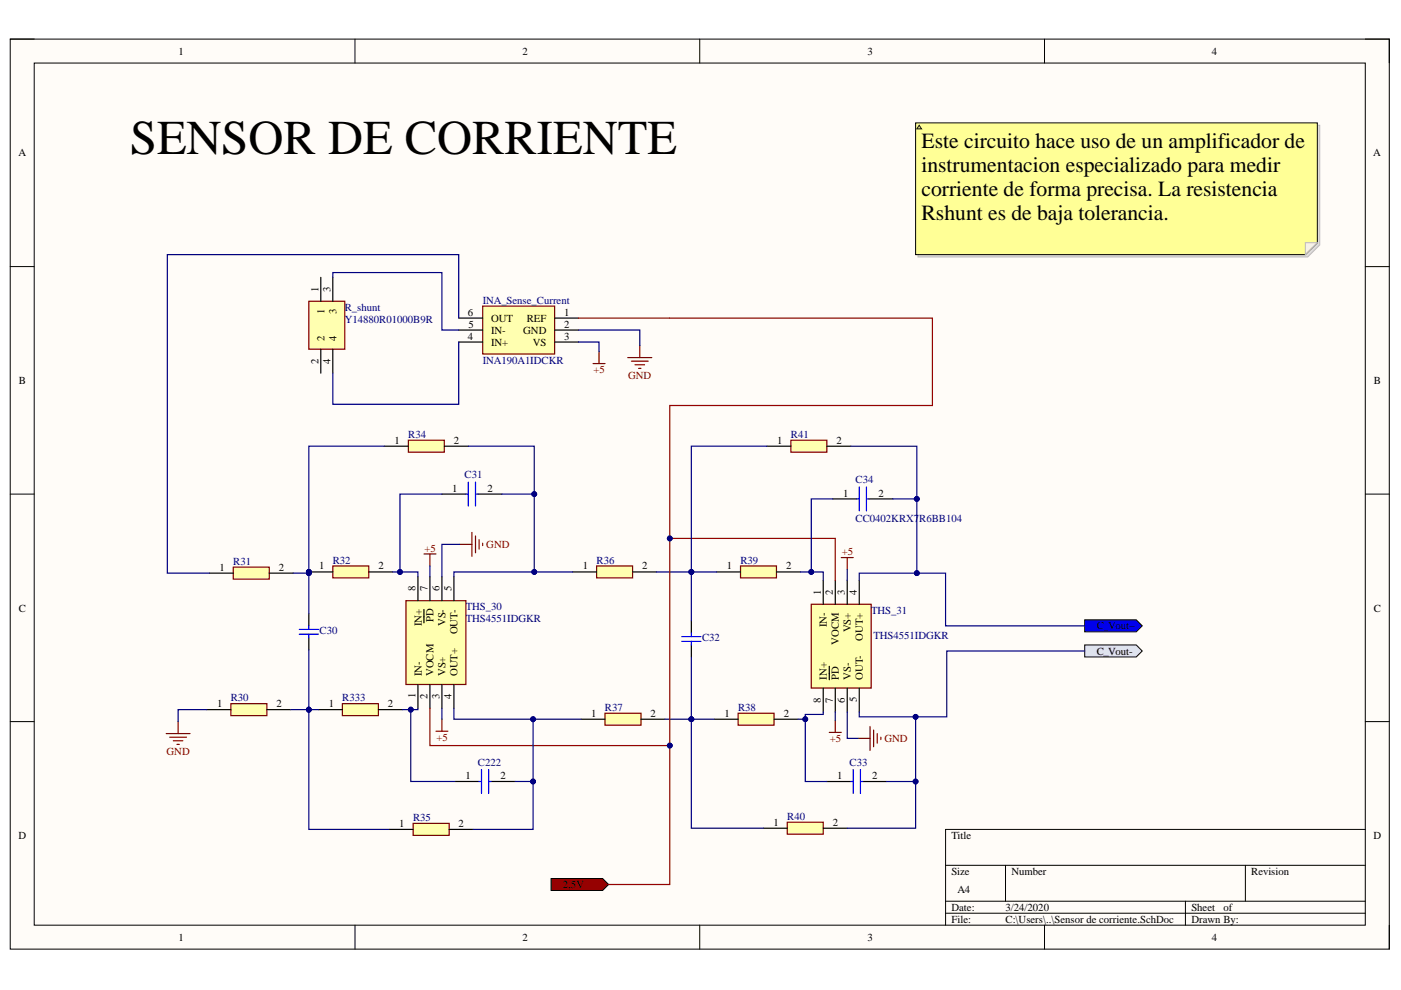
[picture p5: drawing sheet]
<svg xmlns="http://www.w3.org/2000/svg" width="297mm" height="210mm" viewBox="0 0 297 210" stroke-linecap="round" stroke-linejoin="round" font-family="sans-serif">
<path d="M2.2 8.3h292.4v192.9h-292.4z" fill-rule="evenodd" fill="#fffcf8"/>
<path d="M2.2 8.3h292.4v192.9h-292.4z" fill="none" stroke="#000" stroke-width=".21"/>
<path d="M7.3 13.4h282.2v182.8h-282.2z" fill-rule="evenodd" fill="#fffcf8"/>
<g fill="none" stroke="#000" stroke-width=".21">
<path d="M2.2 8.3h5.1M7.3 13.4h282.2v182.8h-282.2zM75.3 8.3v5.1M148.4 8.3v5.1M221.5 8.3v5.1M289.5 8.3h5.1v5.1M2.2 56.5h5.1M289.5 56.5h5.1M2.2 104.8h5.1M289.5 104.8h5.1M2.2 153h5.1M289.5 153h5.1"/>
<path d="M289.5 175.9h-89v20.3M75.3 196.2v5M148.4 196.2v5M200.5 183.5h89M200.5 191.1h89M200.5 193.6h89M213.2 183.5v7.6M221.5 196.2v5M251.3 191.1v5.1M264 183.5v7.6M294.6 196.2v5"/>
</g>
<path d="M86.1 127.4h12.7v17.7h-12.7z" fill-rule="evenodd" fill="#ffffb0"/>
<path d="M86.1 127.4h12.7v17.7h-12.7z" fill="none" stroke="#800000" stroke-width=".25"/>
<path d="M88.6 122.3v5.1M89.9 129.2v2.9M91.2 122.3v5.1M93.7 122.3v5.1M96.2 122.3v5.1M88.6 145.1v5.1M91.2 145.1v5.1M93.7 145.1v5.1M96.2 145.1v5.1" fill="none" stroke="#000" stroke-width=".25"/>
<circle cx="65.5" cy="121.3" r=".51" fill="#000080"/>
<circle cx="65.5" cy="121.3" r=".51" fill="none" stroke="#000080" stroke-width=".21"/>
<path d="M70.6 120h7.6v2.5h-7.6z" fill-rule="evenodd" fill="#ffffb0"/>
<path d="M70.6 120h7.6v2.5h-7.6z" fill="none" stroke="#800000" stroke-width=".25"/>
<path d="M65.5 121.3h5.1" fill="none" stroke="#000" stroke-width=".25"/>
<circle cx="65.5" cy="121.3" r=".51" fill="#000080"/>
<circle cx="65.5" cy="121.3" r=".51" fill="none" stroke="#000080" stroke-width=".21"/>
<path d="M78.2 121.3h5.1" fill="none" stroke="#000" stroke-width=".25"/>
<path d="M86.6 93.3h7.6v2.6h-7.6z" fill-rule="evenodd" fill="#ffffb0"/>
<path d="M86.6 93.3h7.6v2.6h-7.6z" fill="none" stroke="#800000" stroke-width=".25"/>
<path d="M81.5 94.6h5.1M94.2 94.6h5.1" fill="none" stroke="#000" stroke-width=".25"/>
<path d="M87.6 174.6h7.6v2.5h-7.6z" fill-rule="evenodd" fill="#ffffb0"/>
<path d="M87.6 174.6h7.6v2.5h-7.6z" fill="none" stroke="#800000" stroke-width=".25"/>
<path d="M82.5 175.9h5.1M95.2 175.9h5.1" fill="none" stroke="#000" stroke-width=".25"/>
<path d="M49 149.2h7.6v2.5h-7.6z" fill-rule="evenodd" fill="#ffffb0"/>
<path d="M49 149.2h7.6v2.5h-7.6z" fill="none" stroke="#800000" stroke-width=".25"/>
<path d="M43.9 150.5h5.1M56.6 150.5h5.1" fill="none" stroke="#000" stroke-width=".25"/>
<path d="M49.5 120.2h7.6v2.6h-7.6z" fill-rule="evenodd" fill="#ffffb0"/>
<path d="M49.5 120.2h7.6v2.6h-7.6z" fill="none" stroke="#800000" stroke-width=".25"/>
<path d="M93.7 104.8h5.1M101.3 104.8h5.1M44.4 121.5h5.1M57.1 121.5h5.1M65.5 130.2v2.5M65.5 135.2v2.6" fill="none" stroke="#000" stroke-width=".25"/>
<path d="M98.8 104.8h.5M99.3 102.2v5.1M100.8 102.2v5.1M100.8 104.8h.5M63.4 133.4h4.1M63.4 134.5h4.1M65.5 132.7v.7M65.5 134.5v.7" fill="none" stroke="#00f" stroke-width=".25"/>
<path d="M172 128.1h12.7v17.8h-12.7z" fill-rule="evenodd" fill="#ffffb0"/>
<path d="M172 128.1h12.7v17.8h-12.7z" fill="none" stroke="#800000" stroke-width=".25"/>
<path d="M174.5 123v5.1M177.1 123v5.1M179.6 123v5.1M182.2 123v5.1M174.5 145.9v5.1M175.8 141.3v2.8M177.1 145.9v5.1M179.6 145.9v5.1M182.2 145.9v5.1" fill="none" stroke="#000" stroke-width=".25"/>
<path d="M167.7 93.3h7.6v2.6h-7.6z" fill-rule="evenodd" fill="#ffffb0"/>
<path d="M167.7 93.3h7.6v2.6h-7.6z" fill="none" stroke="#800000" stroke-width=".25"/>
<path d="M162.6 94.6h5.1M175.3 94.6h5.1" fill="none" stroke="#000" stroke-width=".25"/>
<path d="M126.5 120h7.6v2.5h-7.6z" fill-rule="evenodd" fill="#ffffb0"/>
<path d="M126.5 120h7.6v2.5h-7.6z" fill="none" stroke="#800000" stroke-width=".25"/>
<path d="M121.4 121.3h5.1M134.1 121.3h5.1" fill="none" stroke="#000" stroke-width=".25"/>
<path d="M128.3 151.2h7.6v2.6h-7.6z" fill-rule="evenodd" fill="#ffffb0"/>
<path d="M128.3 151.2h7.6v2.6h-7.6z" fill="none" stroke="#800000" stroke-width=".25"/>
<path d="M123.2 152.5h5.1M135.9 152.5h5.1" fill="none" stroke="#000" stroke-width=".25"/>
<path d="M166.9 174.3h7.6v2.6h-7.6z" fill-rule="evenodd" fill="#ffffb0"/>
<path d="M166.9 174.3h7.6v2.6h-7.6z" fill="none" stroke="#800000" stroke-width=".25"/>
<path d="M161.8 175.6h5.1M174.5 175.6h5.1" fill="none" stroke="#000" stroke-width=".25"/>
<path d="M157 120h7.6v2.5h-7.6z" fill-rule="evenodd" fill="#ffffb0"/>
<path d="M157 120h7.6v2.5h-7.6z" fill="none" stroke="#800000" stroke-width=".25"/>
<path d="M151.9 121.3h5.1M164.6 121.3h5.1" fill="none" stroke="#000" stroke-width=".25"/>
<path d="M156.5 151.2h7.6v2.6h-7.6z" fill-rule="evenodd" fill="#ffffb0"/>
<path d="M156.5 151.2h7.6v2.6h-7.6z" fill="none" stroke="#800000" stroke-width=".25"/>
<path d="M146.6 131.7v2.5M146.6 136.7v2.6M151.4 152.5h5.1M164.1 152.5h5.1M175.3 165.7h5.1M182.9 165.7h5.1" fill="none" stroke="#000" stroke-width=".25"/>
<path d="M144.5 135h4.1M144.5 136h4.1M146.6 134.2v.8M146.6 136v.7M180.4 165.7h.5M180.9 163.2v5M182.4 163.2v5M182.4 165.7h.5" fill="none" stroke="#00f" stroke-width=".25"/>
<path d="M116.8 186.3h11l1.2 1.2-1.2 1.3h-11z" fill-rule="evenodd" fill="#980000"/>
<path d="M116.8 186.3h11l1.2 1.2-1.2 1.3h-11z" fill="none" stroke="#000" stroke-width=".21"/>
<path d="M230 131.4h10.9l1.3 1.3-1.3 1.3h-10.9z" fill-rule="evenodd" fill="#00f"/>
<path d="M230 131.4h10.9l1.3 1.3-1.3 1.3h-10.9z" fill="none" stroke="#000" stroke-width=".21"/>
<path d="M230 136.7h10.9l1.3 1.3-1.3 1.3h-10.9z" fill-rule="evenodd" fill="#cfe2f3"/>
<path d="M230 136.7h10.9l1.3 1.3-1.3 1.3h-10.9z" fill="none" stroke="#000" stroke-width=".21"/>
<path d="M65.5 63.9h7.6v10.1h-7.6z" fill-rule="evenodd" fill="#ffffb0"/>
<path d="M65.5 63.9h7.6v10.1h-7.6z" fill="none" stroke="#800000" stroke-width=".25"/>
<path d="M68 58.8v5.1M70.6 58.8v5.1M68 74v5.1M70.6 74v5.1" fill="none" stroke="#000" stroke-width=".25"/>
<path d="M102.3 64.9h15.3v10.2h-15.3z" fill-rule="evenodd" fill="#ffffb0"/>
<g fill="none" stroke="#800000" stroke-width=".25">
<path d="M102.3 64.9h15.3v10.2h-15.3zM125.7 77.1h2.6M127 74.5v2.6M133.1 75.8h5.1M133.9 76.6h3.5M134.6 77.3h2.1M135.4 78.1h.5M135.6 73.3v2.5M89.9 117.5h2.5M91.2 117.5v2.5M97.5 115.4h2.6M100.1 112.9v5.1"/>
<path d="M100.8 113.6v3.6M101.6 114.4v2M102.3 115.2v.5M178.4 118.2h2.5M179.6 118.2v2.6M35.2 155.5h5.1M36 156.3h3.5M36.7 157.1h2.1M37.5 157.8h.5M37.8 153v2.5M92.4 155h2.6M93.7 152.5v2.5"/>
<path d="M175.8 155.3h2.6M177.1 152.7v2.6M181.9 156.6h2.6M184.5 154v5.1M185.2 154.8v3.5M186 155.5v2.1M186.8 156.3v.5"/>
</g>
<path d="M97.3 67.4h5M97.3 70h5M97.3 72.5h5M117.6 67.4h5.1M117.6 70h5.1M117.6 72.5h5.1M176.6 105.8h5.1M184.2 105.8h5.1" fill="none" stroke="#000" stroke-width=".25"/>
<path d="M181.7 105.8h.5M182.2 103.2v5.1M183.7 103.2v5.1M183.7 105.8h.5" fill="none" stroke="#00f" stroke-width=".25"/>
<path d="M72.6 149.2h7.6v2.5h-7.6z" fill-rule="evenodd" fill="#ffffb0"/>
<path d="M72.6 149.2h7.6v2.5h-7.6z" fill="none" stroke="#800000" stroke-width=".25"/>
<path d="M67.5 150.5h5.1M80.2 150.5h5.1M96.5 165.7h5.1M104.1 165.7h5.1" fill="none" stroke="#000" stroke-width=".25"/>
<path d="M101.6 165.7h.5M102.1 163.2v5M103.6 163.2v5M103.6 165.7h.5" fill="none" stroke="#00f" stroke-width=".25"/>
<path d="M43.9 150.5h-6.1v2.5M61.7 150.5h3.8M177.1 151v1.7" fill="none" stroke="#000080" stroke-width=".25"/>
<circle cx="65.5" cy="150.5" r=".51" fill="#000080"/>
<circle cx="65.5" cy="150.5" r=".51" fill="none" stroke="#000080" stroke-width=".21"/>
<path d="M62.2 121.5h3.3" fill="none" stroke="#000080" stroke-width=".25"/>
<circle cx="65.5" cy="121.5" r=".51" fill="#000080"/>
<circle cx="65.5" cy="121.5" r=".51" fill="none" stroke="#000080" stroke-width=".21"/>
<path d="M65.5 150.5v25.4h17" fill="none" stroke="#000080" stroke-width=".25"/>
<circle cx="65.5" cy="150.5" r=".51" fill="#000080"/>
<circle cx="65.5" cy="150.5" r=".51" fill="none" stroke="#000080" stroke-width=".21"/>
<path d="M65.5 137.8v12.7h2" fill="none" stroke="#000080" stroke-width=".25"/>
<circle cx="65.5" cy="150.5" r=".51" fill="#000080"/>
<circle cx="65.5" cy="150.5" r=".51" fill="none" stroke="#000080" stroke-width=".21"/>
<path d="M81.5 94.6h-16v26.7" fill="none" stroke="#000080" stroke-width=".25"/>
<circle cx="65.5" cy="121.3" r=".51" fill="#000080"/>
<circle cx="65.5" cy="121.3" r=".51" fill="none" stroke="#000080" stroke-width=".21"/>
<path d="M70.6 58.8v-1h23.1v12.2h3.6M97.3 72.5v13.2h-26.7v-6.6M83.3 121.3h5.3v1" fill="none" stroke="#000080" stroke-width=".25"/>
<circle cx="84.8" cy="121.3" r=".51" fill="#000080"/>
<circle cx="84.8" cy="121.3" r=".51" fill="none" stroke="#000080" stroke-width=".21"/>
<path d="M93.7 104.8h-8.9v16.5" fill="none" stroke="#000080" stroke-width=".25"/>
<circle cx="84.8" cy="121.3" r=".51" fill="#000080"/>
<circle cx="84.8" cy="121.3" r=".51" fill="none" stroke="#000080" stroke-width=".21"/>
<path d="M88.6 150.2v.3h-3.3" fill="none" stroke="#000080" stroke-width=".25"/>
<circle cx="87.1" cy="150.5" r=".51" fill="#000080"/>
<circle cx="87.1" cy="150.5" r=".51" fill="none" stroke="#000080" stroke-width=".21"/>
<path d="M87.1 150.5v15.2h9.4" fill="none" stroke="#000080" stroke-width=".25"/>
<circle cx="87.1" cy="150.5" r=".51" fill="#000080"/>
<circle cx="87.1" cy="150.5" r=".51" fill="none" stroke="#000080" stroke-width=".21"/>
<path d="M91.2 150.2v7.9h50.8v29.4h-13" fill="none" stroke="#980000" stroke-width=".25"/>
<circle cx="142" cy="158.1" r=".51" fill="#000080"/>
<circle cx="142" cy="158.1" r=".51" fill="none" stroke="#000080" stroke-width=".21"/>
<path d="M97.5 115.4h-3.8v6.9M96.2 150.2v2.3h16.8v23.4h-12.7" fill="none" stroke="#000080" stroke-width=".25"/>
<circle cx="113" cy="165.7" r=".51" fill="#000080"/>
<circle cx="113" cy="165.7" r=".51" fill="none" stroke="#000080" stroke-width=".21"/>
<circle cx="113" cy="152.5" r=".51" fill="#000080"/>
<circle cx="113" cy="152.5" r=".51" fill="none" stroke="#000080" stroke-width=".21"/>
<path d="M99.3 94.6h14v26.7h-17.1v1" fill="none" stroke="#000080" stroke-width=".25"/>
<circle cx="113.3" cy="104.8" r=".51" fill="#000080"/>
<circle cx="113.3" cy="104.8" r=".51" fill="none" stroke="#000080" stroke-width=".21"/>
<circle cx="113.3" cy="121.3" r=".51" fill="#000080"/>
<circle cx="113.3" cy="121.3" r=".51" fill="none" stroke="#000080" stroke-width=".21"/>
<path d="M106.4 104.8h6.9" fill="none" stroke="#000080" stroke-width=".25"/>
<circle cx="113.3" cy="104.8" r=".51" fill="#000080"/>
<circle cx="113.3" cy="104.8" r=".51" fill="none" stroke="#000080" stroke-width=".21"/>
<path d="M109.2 165.7h3.8" fill="none" stroke="#000080" stroke-width=".25"/>
<circle cx="113" cy="165.7" r=".51" fill="#000080"/>
<circle cx="113" cy="165.7" r=".51" fill="none" stroke="#000080" stroke-width=".21"/>
<path d="M113 152.5h10.2" fill="none" stroke="#000080" stroke-width=".25"/>
<circle cx="113" cy="152.5" r=".51" fill="#000080"/>
<circle cx="113" cy="152.5" r=".51" fill="none" stroke="#000080" stroke-width=".21"/>
<path d="M113.3 121.3h8.1" fill="none" stroke="#000080" stroke-width=".25"/>
<circle cx="113.3" cy="121.3" r=".51" fill="#000080"/>
<circle cx="113.3" cy="121.3" r=".51" fill="none" stroke="#000080" stroke-width=".21"/>
<path d="M122.7 72.5h4.3v2M122.7 70h12.9v3.3M139.2 121.3h7.4" fill="none" stroke="#000080" stroke-width=".25"/>
<path d="M122.7 67.4h19.3" fill="none" stroke="#980000" stroke-width=".25"/>
<circle cx="146.6" cy="121.3" r=".51" fill="#000080"/>
<circle cx="146.6" cy="121.3" r=".51" fill="none" stroke="#000080" stroke-width=".21"/>
<path d="M141 152.5h5.6" fill="none" stroke="#000080" stroke-width=".25"/>
<circle cx="146.6" cy="152.5" r=".51" fill="#000080"/>
<circle cx="146.6" cy="152.5" r=".51" fill="none" stroke="#000080" stroke-width=".21"/>
<path d="M177.1 123v-8.8h-35.1v43.9" fill="none" stroke="#980000" stroke-width=".25"/>
<circle cx="142" cy="158.1" r=".51" fill="#000080"/>
<circle cx="142" cy="158.1" r=".51" fill="none" stroke="#000080" stroke-width=".21"/>
<circle cx="142" cy="114.2" r=".51" fill="#000080"/>
<circle cx="142" cy="114.2" r=".51" fill="none" stroke="#000080" stroke-width=".21"/>
<path d="M146.6 152.5v23.1h15.2" fill="none" stroke="#000080" stroke-width=".25"/>
<circle cx="146.6" cy="152.5" r=".51" fill="#000080"/>
<circle cx="146.6" cy="152.5" r=".51" fill="none" stroke="#000080" stroke-width=".21"/>
<path d="M146.6 139.3v13.2h4.8" fill="none" stroke="#000080" stroke-width=".25"/>
<circle cx="146.6" cy="152.5" r=".51" fill="#000080"/>
<circle cx="146.6" cy="152.5" r=".51" fill="none" stroke="#000080" stroke-width=".21"/>
<path d="M146.6 121.3h5.3" fill="none" stroke="#000080" stroke-width=".25"/>
<circle cx="146.6" cy="121.3" r=".51" fill="#000080"/>
<circle cx="146.6" cy="121.3" r=".51" fill="none" stroke="#000080" stroke-width=".21"/>
<path d="M162.6 94.6h-16v37.1" fill="none" stroke="#000080" stroke-width=".25"/>
<circle cx="146.6" cy="121.3" r=".51" fill="#000080"/>
<circle cx="146.6" cy="121.3" r=".51" fill="none" stroke="#000080" stroke-width=".21"/>
<path d="M169.2 152.5h1.5" fill="none" stroke="#000080" stroke-width=".25"/>
<circle cx="170.7" cy="152.5" r=".51" fill="#000080"/>
<circle cx="170.7" cy="152.5" r=".51" fill="none" stroke="#000080" stroke-width=".21"/>
<path d="M169.7 121.3h4.8v1.7" fill="none" stroke="#000080" stroke-width=".25"/>
<circle cx="172" cy="121.3" r=".51" fill="#000080"/>
<circle cx="172" cy="121.3" r=".51" fill="none" stroke="#000080" stroke-width=".21"/>
<path d="M174.5 151v.5h-3.8v14.2h4.6" fill="none" stroke="#000080" stroke-width=".25"/>
<circle cx="170.7" cy="152.5" r=".51" fill="#000080"/>
<circle cx="170.7" cy="152.5" r=".51" fill="none" stroke="#000080" stroke-width=".21"/>
<path d="M176.6 105.8h-4.6v15.5" fill="none" stroke="#000080" stroke-width=".25"/>
<circle cx="172" cy="121.3" r=".51" fill="#000080"/>
<circle cx="172" cy="121.3" r=".51" fill="none" stroke="#000080" stroke-width=".21"/>
<path d="M182.2 151v1h11.9v23.6h-14.5" fill="none" stroke="#000080" stroke-width=".25"/>
<circle cx="194.1" cy="152" r=".51" fill="#000080"/>
<circle cx="194.1" cy="152" r=".51" fill="none" stroke="#000080" stroke-width=".21"/>
<circle cx="194.1" cy="165.7" r=".51" fill="#000080"/>
<circle cx="194.1" cy="165.7" r=".51" fill="none" stroke="#000080" stroke-width=".21"/>
<path d="M180.4 94.6h14v26.9h-12.2v1.5M179.6 151v5.6h2.3" fill="none" stroke="#000080" stroke-width=".25"/>
<circle cx="194.4" cy="121.5" r=".51" fill="#000080"/>
<circle cx="194.4" cy="121.5" r=".51" fill="none" stroke="#000080" stroke-width=".21"/>
<circle cx="194.4" cy="105.8" r=".51" fill="#000080"/>
<circle cx="194.4" cy="105.8" r=".51" fill="none" stroke="#000080" stroke-width=".21"/>
<path d="M188 165.7h6.1" fill="none" stroke="#000080" stroke-width=".25"/>
<circle cx="194.1" cy="165.7" r=".51" fill="#000080"/>
<circle cx="194.1" cy="165.7" r=".51" fill="none" stroke="#000080" stroke-width=".21"/>
<path d="M189.3 105.8h5.1" fill="none" stroke="#000080" stroke-width=".25"/>
<circle cx="194.4" cy="105.8" r=".51" fill="#000080"/>
<circle cx="194.4" cy="105.8" r=".51" fill="none" stroke="#000080" stroke-width=".21"/>
<path d="M230 138h-29.3v14h-6.6" fill="none" stroke="#000080" stroke-width=".25"/>
<circle cx="194.1" cy="152" r=".51" fill="#000080"/>
<circle cx="194.1" cy="152" r=".51" fill="none" stroke="#000080" stroke-width=".21"/>
<path d="M194.4 121.5h6.1v11.2h29.5" fill="none" stroke="#000080" stroke-width=".25"/>
<circle cx="194.4" cy="121.5" r=".51" fill="#000080"/>
<circle cx="194.4" cy="121.5" r=".51" fill="none" stroke="#000080" stroke-width=".21"/>
<path d="M65.5 121.3v8.9" fill="none" stroke="#000080" stroke-width=".25"/>
<circle cx="65.5" cy="121.5" r=".51" fill="#000080"/>
<circle cx="65.5" cy="121.5" r=".51" fill="none" stroke="#000080" stroke-width=".21"/>
<circle cx="65.5" cy="121.3" r=".51" fill="#000080"/>
<circle cx="65.5" cy="121.3" r=".51" fill="none" stroke="#000080" stroke-width=".21"/>
<path d="M97.3 67.4v-13.4h-61.8v67.5h8.9M91.2 120v2.3M179.6 120.8v2.2M93.7 150.2v2.3" fill="none" stroke="#000080" stroke-width=".25"/>
<path d="M142 67.4h55.7v18.6h-55.7v28.2" fill="none" stroke="#980000" stroke-width=".25"/>
<circle cx="142" cy="114.2" r=".51" fill="#000080"/>
<circle cx="142" cy="114.2" r=".51" fill="none" stroke="#000080" stroke-width=".21"/>
<path d="M194.6 26.6h85.2v25.4l-2.5 2.5h-82.7z" fill-rule="evenodd" fill="#e0ddd7"/>
<path d="M194.6 26.6h85.2v25.4l-2.5 2.5h-82.7z" fill="none" stroke="#bfbdba" stroke-width=".21"/>
<path d="M194.1 26.1h85.2v25.4l-2.5 2.5h-82.7z" fill-rule="evenodd" fill="#ffff96"/>
<path d="M194.1 26.1h85.2v25.4l-2.5 2.5h-82.7z" fill="none" stroke="#000" stroke-width=".21"/>
<path d="M276.8 51.5h2.5l-2.5 2.5z" fill="#f2f0d8"/>
<path d="M276.8 51.5h2.5l-2.5 2.5z" fill="none" stroke="#bfbdba" stroke-width=".21"/>
<path d="M194.9 26.6l.5 .7h-1z" fill="#ffcc78"/>
<path d="M194.9 26.6l.5 .7h-1z" fill="none" stroke="#300" stroke-width=".21"/>
<text font-size="10.3" x="27.6" y="32.7">SENSOR DE CORRIENTE</text>
<g font-size="4.6">
<text x="195.4" y="31.4">Este circuito hace uso de un amplificador de</text>
<text x="195.4" y="36.5">instrumentacion especializado para medir</text>
<text x="195.4" y="41.6">corriente de forma precisa. La resistencia</text>
<text x="195.4" y="46.6">Rshunt es de baja tolerancia.</text>
</g>
<g font-size="2.3">
<text x="37.9" y="11.6">1</text>
<text x="110.8" y="11.6">2</text>
<text x="183.9" y="11.6">3</text>
<text x="256.9" y="11.6">4</text>
<text x="3.9" y="33.2">A</text>
<text x="291.2" y="33.2">A</text>
<text x="67.5" y="61.9" transform="rotate(-90 67.5 61.9)">1</text>
<text x="70.1" y="61.9" transform="rotate(-90 70.1 61.9)">3</text>
<text x="68.8" y="66.5" transform="rotate(-90 68.8 66.5)">1</text>
<text x="71.3" y="66.6" transform="rotate(-90 71.3 66.6)">3</text>
<text x="99.2" y="66.9">6</text>
<text x="99.3" y="69.5">5</text>
<text x="104.1" y="68.2">OUT</text>
<text x="104.1" y="70.7">IN-</text>
<text x="110.9" y="70.7">GND</text>
<text x="111.7" y="68.2">REF</text>
<text x="119.6" y="66.9">1</text>
<text x="119.6" y="69.5">2</text>
<text x="67.5" y="77.1" transform="rotate(-90 67.5 77.1)">2</text>
<text x="68.8" y="72.3" transform="rotate(-90 68.8 72.3)">2</text>
<text x="70.1" y="77.1" transform="rotate(-90 70.1 77.1)">4</text>
<text x="71.3" y="72.3" transform="rotate(-90 71.3 72.3)">4</text>
<text x="99.2" y="72">4</text>
<text x="104.1" y="73.3">IN+</text>
<text x="113" y="73.3">VS</text>
<text x="119.6" y="72">3</text>
<text x="4" y="81.4">B</text>
<text x="291.3" y="81.4">B</text>
<text x="83.7" y="94.1">1</text>
<text x="96.2" y="94.1">2</text>
<text x="164.8" y="94.1">1</text>
<text x="177.3" y="94.1">2</text>
<text x="95.9" y="104.3">1</text>
<text x="103.4" y="104.3">2</text>
<text x="178.8" y="105.3">1</text>
<text x="186.2" y="105.3">2</text>
<text x="46.6" y="121">1</text>
<text x="59.1" y="121">2</text>
<text x="67.7" y="120.7">1</text>
<text x="80.2" y="120.7">2</text>
<text x="88.1" y="125.3" transform="rotate(-90 88.1 125.3)">8</text>
<text x="90.7" y="125.3" transform="rotate(-90 90.7 125.3)">7</text>
<text x="93.2" y="125.3" transform="rotate(-90 93.2 125.3)">6</text>
<text x="95.7" y="125.3" transform="rotate(-90 95.7 125.3)">5</text>
<text x="123.6" y="120.7">1</text>
<text x="136.1" y="120.7">2</text>
<text x="154.1" y="120.7">1</text>
<text x="166.7" y="120.7">2</text>
<text x="4" y="129.7">C</text>
<text x="91.9" y="132" transform="rotate(-90 91.9 132)">PD</text>
<text x="174" y="126.1" transform="rotate(-90 174 126.1)">1</text>
<text x="176.6" y="126.1" transform="rotate(-90 176.6 126.1)">2</text>
<text x="179.1" y="126.1" transform="rotate(-90 179.1 126.1)">3</text>
<text x="181.7" y="126.1" transform="rotate(-90 181.7 126.1)">4</text>
<text x="291.3" y="129.7">C</text>
<text x="89.4" y="132.8" transform="rotate(-90 89.4 132.8)">IN+</text>
<text x="94.5" y="132.7" transform="rotate(-90 94.5 132.7)">VS-</text>
<text x="97" y="134.5" transform="rotate(-90 97 134.5)">OUT-</text>
<text x="175.3" y="133" transform="rotate(-90 175.3 133)">IN-</text>
<text x="177.9" y="136.7" transform="rotate(-90 177.9 136.7)">VOCM</text>
<text x="180.4" y="134.1" transform="rotate(-90 180.4 134.1)">VS+</text>
<text x="182.9" y="135.9" transform="rotate(-90 182.9 135.9)">OUT+</text>
<text x="232.5" y="133.5">C_Vout+</text>
<text x="89.4" y="143.3" transform="rotate(-90 89.4 143.3)">IN-</text>
<text x="91.9" y="143.3" transform="rotate(-90 91.9 143.3)">VOCM</text>
<text x="94.5" y="143.3" transform="rotate(-90 94.5 143.3)">VS+</text>
<text x="97" y="143.3" transform="rotate(-90 97 143.3)">OUT+</text>
<text x="232.5" y="138.8">C_Vout-</text>
<text x="46.1" y="150">1</text>
<text x="58.6" y="150">2</text>
<text x="69.7" y="150">1</text>
<text x="82.3" y="150">2</text>
<text x="88.1" y="148" transform="rotate(-90 88.1 148)">1</text>
<text x="90.7" y="148.2" transform="rotate(-90 90.7 148.2)">2</text>
<text x="93.2" y="148.1" transform="rotate(-90 93.2 148.1)">3</text>
<text x="95.7" y="148.2" transform="rotate(-90 95.7 148.2)">4</text>
<text x="174" y="149" transform="rotate(-90 174 149)">8</text>
<text x="175.3" y="144.1" transform="rotate(-90 175.3 144.1)">IN+</text>
<text x="176.6" y="149" transform="rotate(-90 176.6 149)">7</text>
<text x="177.9" y="144.1" transform="rotate(-90 177.9 144.1)">PD</text>
<text x="179.1" y="149" transform="rotate(-90 179.1 149)">6</text>
<text x="180.4" y="144.1" transform="rotate(-90 180.4 144.1)">VS-</text>
<text x="181.7" y="148.9" transform="rotate(-90 181.7 148.9)">5</text>
<text x="182.9" y="144.1" transform="rotate(-90 182.9 144.1)">OUT-</text>
<text x="125.3" y="152">1</text>
<text x="137.9" y="152">2</text>
<text x="153.6" y="152">1</text>
<text x="166.2" y="152">2</text>
<text x="98.7" y="165.2">1</text>
<text x="106.1" y="165.2">2</text>
<text x="177.5" y="165.2">1</text>
<text x="184.9" y="165.2">2</text>
<text x="3.9" y="177.9">D</text>
<text x="84.7" y="175.3">1</text>
<text x="97.2" y="175.3">2</text>
<text x="164" y="175.1">1</text>
<text x="176.6" y="175.1">2</text>
<text x="201.7" y="177.9">Title</text>
<text x="291.2" y="177.9">D</text>
<text x="201.7" y="185.5">Size</text>
<text x="214.5" y="185.5">Number</text>
<text x="265.3" y="185.5">Revision</text>
<text x="119.3" y="188.3">2,5V</text>
<text x="203" y="189.3">A4</text>
<text x="201.7" y="193.1">Date:</text>
<text x="201.7" y="195.7">File:</text>
<text x="213.2" y="193.1">3/24/2020</text>
<text x="213.2" y="195.7">C:\Users\..\Sensor de corriente.SchDoc</text>
<text x="252.6" y="193.1">Sheet</text>
<text x="252.6" y="195.7">Drawn By:</text>
<text x="259.4" y="193.1">of</text>
<text x="37.9" y="199.5">1</text>
<text x="110.8" y="199.5">2</text>
<text x="183.9" y="199.5">3</text>
<text x="256.9" y="199.5">4</text>
</g>
<g font-size="2.3" fill="#000080">
<text x="73.1" y="65.9">R_shunt</text>
<text x="102.3" y="64.4">INA_Sense_Current</text>
<text x="73.1" y="68.5">Y14880R01000B9R</text>
<text x="102.3" y="77.1">INA190A1IDCKR</text>
<text x="86.6" y="92.8">R34</text>
<text x="167.7" y="92.8">R41</text>
<text x="98.5" y="101.4">C31</text>
<text x="181.4" y="102.5">C34</text>
<text x="181.4" y="110.6">CC0402KRX7R6BB104</text>
<text x="49.4" y="119.7">R31</text>
<text x="70.5" y="119.5">R32</text>
<text x="126.5" y="119.5">R36</text>
<text x="157" y="119.5">R39</text>
<text x="98.7" y="129.4">THS_30</text>
<text x="98.7" y="131.9">THS4551IDGKR</text>
<text x="184.7" y="130.2">THS_31</text>
<text x="67.7" y="134.5">C30</text>
<text x="148.9" y="136">C32</text>
<text x="185.2" y="135.5">THS4551IDGKR</text>
<text x="48.9" y="148.7">R30</text>
<text x="72.6" y="148.7">R333</text>
<text x="128.3" y="150.7">R37</text>
<text x="156.5" y="150.7">R38</text>
<text x="101.3" y="162.4">C222</text>
<text x="180.1" y="162.4">C33</text>
<text x="166.9" y="173.8">R40</text>
<text x="87.6" y="174.1">R35</text>
</g>
<g font-size="2.3" fill="#800000">
<text x="125.9" y="79.1">+5</text>
<text x="133.2" y="80.4">GND</text>
<text x="90" y="116.9">+5</text>
<text x="103.1" y="116.2">GND</text>
<text x="178.5" y="117.7">+5</text>
<text x="35.3" y="160.1">GND</text>
<text x="92.5" y="157.1">+5</text>
<text x="175.9" y="157.3">+5</text>
<text x="187.5" y="157.3">GND</text>
</g>
</svg>
